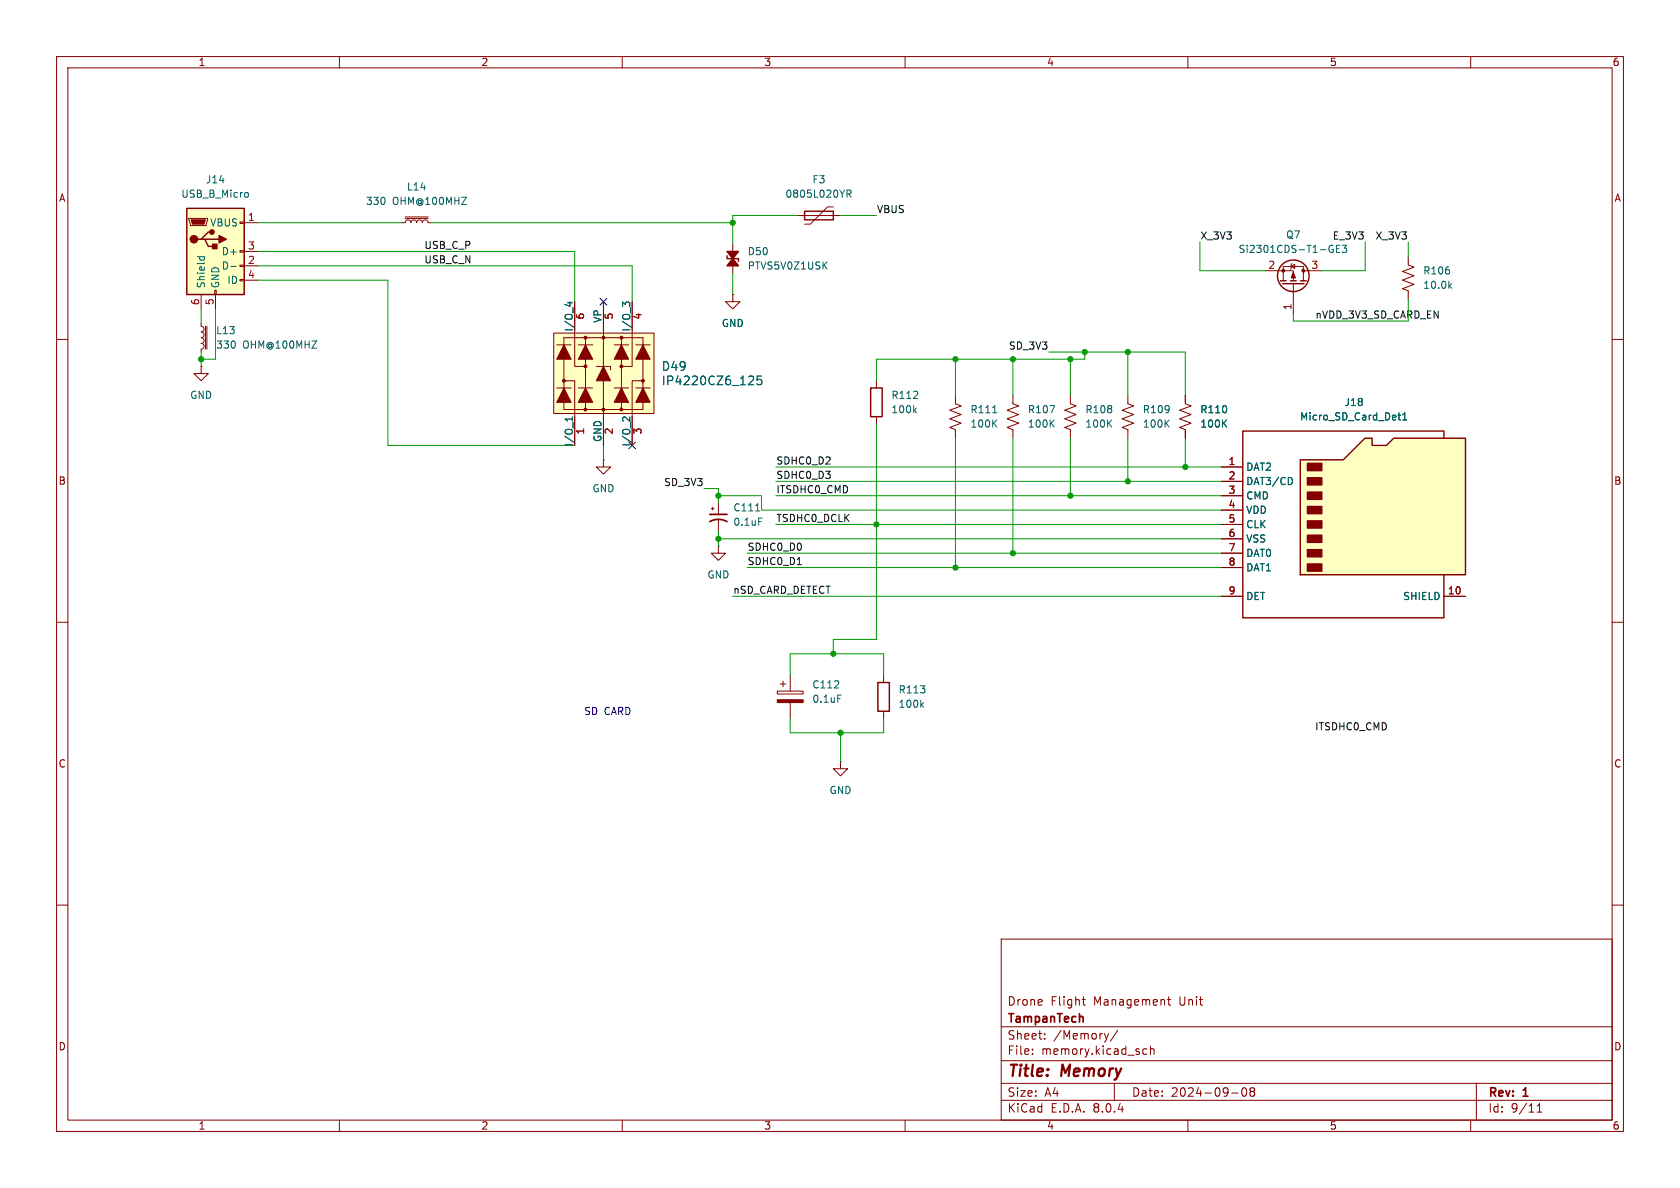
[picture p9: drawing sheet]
<svg xmlns="http://www.w3.org/2000/svg" width="297mm" height="210mm" viewBox="0 0 297 210" stroke-linecap="round" stroke-linejoin="round" font-family="sans-serif">
<g fill="none" stroke="#840000" stroke-width=".18">
<path d="M10 10h277v190h-277zM12 12h273v186h-273zM60 10v2M110 10v2M160 10v2M210 10v2M260 10v2M141 38.1h7.6M147.3 36.6h-1l-3 3h-1.1M10 60h2M129.5 43.2v5.1M285 60h2"/>
<path d="M125.7 89.9h.5M126 89.7v.5M127 88.9v2M127 91.9v2.1M10 110h2M139.7 119.4v2.8M285 110h2M137.4 122.2h4.6v.5h-4.6zM137.9 120.9h1M138.4 120.4v1M139.7 124.2v2.8M10 160h2"/>
<path d="M285 160h2M177 166h108v32h-108zM191.3 176.7h.6M191.5 176.2v1.3l.4 .2M206.4 176.7h.6M206.6 176.2v1.3l.4 .2M60 198v2M110 198v2M160 198v2M177 194.5h108M177 191.5h108M177 187.5h108"/>
<path d="M177 181.5h108M182.5 186.3v.1M182.5 185.5v.1M184.7 183.6v.1M184.7 182.8v.1M196 182.7l-.4 1M197 191.5v3M197.6 182.1l-1.3 2M202 186.1l.3 .3 .4-.1M202.7 185.5l-.4-.1-.3 .3M203.4 185.5l.2-.1 .4 .1v.9M203.4 184.9v1.5"/>
<path d="M210 198v2M217.7 193.2h1.2M219.7 192.4l.2-.1a.81 .81 0 0 1 .6 .6 .81 .81 0 0 1-.3 .8l-.2 .1a.81 .81 0 0 1-.3-1.4zM221.2 192.9l-.2-.2 .2-.4 .5 .1 .1 .2-.3 .3M221.2 192.9l-.2 .3v.3l.2 .3 .5-.1 .1-.2-.1-.4-.2-.2M221.2 192.9h.3M260 198v2M261 191.5v6.5M271.7 196.6h.9M271.7 195.5l.5-.4v1.5"/>
</g>
<path d="M125.5 92.2a3.2 3.2 0 0 1 3 0M125.5 90.9h3M191.4 179.8l.1 .9" fill="none" stroke="#840000" stroke-width=".3"/>
<path d="M149.7 34.3l.6-.1 .2-.2-.1-.3-.7-.1v1.3M150 34.3l.5 .6M145.7 46.8l.5 .8M146.2 46.3l-.7 .7M133.6 90.3h.7M134.1 91.6h.6M148.1 122.9h.6" fill="none" stroke="#006464" stroke-width=".18"/>
<path d="M142.2 37.3h5.1v1.6h-5.1zM128.5 45.2v.5h2.1v.5" fill="none" stroke="#840000" stroke-width=".25"/>
<g fill="#840000" stroke="#840000" stroke-width=".25">
<path d="M129.5 45.7l1.1 1.3h-2.1z"/>
<path d="M128.5 44.5h2.1l-1.1 1.2z"/>
</g>
<path d="M137.4 123.7h4.6v.5h-4.6z" fill="#840000" stroke="#840000" stroke-width=".18"/>
<path d="M33 36.8h10.2v15.3h-10.2z" fill="#ffffc2"/>
<path d="M33 36.8h10.2v15.3h-10.2zM35.6 42.3h.6l.6 1.3h1.3M36.2 42.3h2.5M37.5 41h-.7l-1.2 1.3h-.7M155.2 120.7h2v5h-2z" fill="none" stroke="#840000" stroke-width=".25"/>
<g fill="#840000" stroke="#840000" stroke-width=".25">
<path d="M38.7 41.7l1.3 .6-1.3 .6z"/>
<path d="M37.6 43.2h.8v.7h-.8z"/>
<circle cx="34.3" cy="42.3" r=".63"/>
<circle cx="37.5" cy="41" r=".38"/>
</g>
<g fill="none" stroke="#840000" stroke-width=".18">
<path d="M33.4 38.6h3.3v.3l-.3 1h-2.7zM42.4 39.2h.8v.3h-.8zM43.2 39.4h2.5M35.6 58.7l.3 .1 .2 .4-.2 .3-.3 .2 .4 .2v.5l-.1 .2-.3 .1M35.6 57.2v.5l.3 .1 .2 .4-.2 .3-.3 .2M35.6 52.1v2.5M36.3 57.7v4M36.6 57.7v4M38 51.3h.2v.8h-.2zM38.1 52.1v2.5M42.4 49.4h.8v.3h-.8zM42.4 46.9h.8v.2h-.8z"/>
<path d="M42.4 44.3h.8v.3h-.8zM43.2 47h2.5M43.2 44.5h2.5M43.2 49.5h2.5M129.5 52.1v1.2h1.3l-1.3 1.3-1.2-1.3h1.2M129.5 52.1h.1M35.6 60.7l.3 .1 .2 .4-.2 .4-.3 .1v.5M168.9 69.9v1.5l1 .4-2 .7 2 .8-2 .7 2 .8-2 .8 1 .3v1.6M179.1 69.9v1.5l1 .4-2 .7 2 .8-2 .7 2 .8-2 .8 1 .3v1.6M106.7 81.3v1.3h1.2l-1.2 1.2-1.3-1.2h1.3M106.7 81.3h.1M156.2 119.4v1.3"/>
<path d="M148.6 134.6v1.3h1.3l-1.3 1.3-1.3-1.3h1.3M148.6 134.6h.1M156.2 125.7v1.3"/>
</g>
<path d="M33.8 38.9h2.5l-.2 .7h-2.1z" fill="#840000" stroke="#840000" stroke-width=".18"/>
<g fill="none" stroke="#006464" stroke-width=".18">
<path d="M43.5 34l.3 .1 .1 .2-.1 .4-.3 .2M34.9 45.4h1.2M35.4 45.4l-.1 .4M36.1 45.4v.4M40.8 47.1h1M175.5 73h.7M175.7 74.8l.5 .7M176.2 74.2l-.7 .8M185.6 71.7h.8l-.5 1.3M185.8 74.8l.6 .7M186.4 74.2l-.7 .8M162.9 124.6l.4 .4"/>
<path d="M163.3 124.2l-.5 .5"/>
</g>
<path d="M97.9 58.9h17.7v14.2h-17.7z" fill="#ffffc2"/>
<g fill="none" stroke="#840000" stroke-width=".18">
<path d="M97.9 58.9h17.7v14.2h-17.7zM99.7 59.7h14v12.7h-14zM101.6 53.3v11.5h1.9M103.5 59.7v12.7M106.7 53.3v25.4M109.9 59.7v12.7M111.8 53.3v11.5h-1.9M35.6 64.8v1.2h1.2l-1.2 1.3-1.3-1.3h1.3M35.6 64.8h.1M98.4 68.6h2.6M98.4 61h2.6M99.7 67.3h1.9v11.4"/>
<path d="M102.2 68.6h2.6M102.2 61h2.6M105.4 64.8h2.5v.6M108.6 68.6h2.5M108.6 61h2.5M112.4 68.6h2.5M112.4 61h2.5M113.7 67.3h-1.9v11.4M154.9 67.3v1.3M154.9 73.7v1.2M199.4 69.9v1.5l1 .4-2 .7 2 .8-2 .7 2 .8-2 .8 1 .3v1.6"/>
</g>
<g fill="#840000" stroke="#840000" stroke-width=".18">
<path d="M113.7 68.6l1.2 2.5h-2.5z"/>
<path d="M109.9 68.6l1.2 2.5h-2.5z"/>
<path d="M103.5 68.6l1.3 2.5h-2.6z"/>
<path d="M99.7 68.6l1.3 2.5h-2.6z"/>
<path d="M106.7 64.8l1.2 2.5h-2.5z"/>
<path d="M113.7 61l1.2 2.5h-2.5z"/>
<path d="M103.5 61l1.3 2.5h-2.6z"/>
<path d="M109.9 61l1.2 2.5h-2.5z"/>
<path d="M99.7 61l1.3 2.5h-2.6z"/>
<circle cx="109.9" cy="72.4" r=".25"/>
<circle cx="106.7" cy="72.4" r=".25"/>
<circle cx="103.5" cy="72.4" r=".25"/>
<circle cx="113.7" cy="67.3" r=".25"/>
<circle cx="99.7" cy="67.3" r=".25"/>
<circle cx="109.9" cy="64.8" r=".25"/>
<circle cx="103.5" cy="64.8" r=".25"/>
<circle cx="109.9" cy="59.7" r=".25"/>
<circle cx="106.7" cy="59.7" r=".25"/>
<circle cx="103.5" cy="59.7" r=".25"/>
</g>
<path d="M100.3 53.5h.9M100.8 53.3v.8M111.3 54v-.4l-.2-.2-.4 .1-.1 .3-.5-.4v.8M101.2 73.7v.7M101.2 74.1h-1.3l.4 .3M111.3 73.7v.8l-.9-.8-.3 .1v.5M132.9 66.5l.3 .3v.3l-.9 .9h.9M134.6 66.5h-.7l-.1 .7 .2-.1h.5l.2 .3-.1 .5-.2 .1-.6-.1M161.6 72.5l.4 .5M162 72.1l-.5 .5M206.2 74.8l.5 .7M206.7 74.2l-.7 .8" fill="none" stroke="#006464" stroke-width=".18"/>
<path d="M153.9 68.6h2.1v5.1h-2.1z" fill="none" stroke="#840000" stroke-width=".25"/>
<path d="M229.9 81.3h7.6l3.8-3.8h1.3v1.2h2.5l1.3-1.2h12.7v24.1h-29.2z" fill="#ffffc2"/>
<g fill="#840000" stroke="#840000" stroke-width=".25">
<path d="M231.1 99.7h2.6v1.3h-2.6z"/>
<path d="M231.1 97.2h2.6v1.2h-2.6z"/>
<path d="M231.1 94.6h2.6v1.3h-2.6z"/>
<path d="M231.1 92.1h2.6v1.2h-2.6z"/>
<path d="M231.1 89.5h2.6v1.3h-2.6z"/>
<path d="M231.1 87h2.6v1.3h-2.6z"/>
<path d="M231.1 84.5h2.6v1.2h-2.6z"/>
<path d="M231.1 81.9h2.6v1.3h-2.6z"/>
</g>
<g fill="none" stroke="#840000" stroke-width=".25">
<path d="M226.4 49.6h1M226.7 50.1h3.8M228.1 49.6h1M229.9 49.6h1M255.3 77.5v-1.3h-35.6v33h35.6v-7.6M229.9 81.3h7.6l3.8-3.8h1.3v1.2h2.5l1.3-1.2h12.7v24.1h-29.2z"/>
<circle cx="228.6" cy="48.7" r="2.79"/>
</g>
<g fill="none" stroke="#840000" stroke-width=".18">
<path d="M71.1 39.4h.5l.2-.4 .3-.1 .4 .1 .1 .4 .2-.4 .3-.1 .4 .1 .2 .4 .1-.4 .4-.1 .3 .1 .2 .4 .1-.4 .4-.1 .3 .1 .2 .4h.5M71.6 38.6h4.1M71.6 38.4h4.1M101.6 53.3v5.1M106.7 53.3v5.1M111.8 53.3v5.1M129.5 52.1h.1M223.6 47.9h5v1.7M226.9 49.6v-2.5h3.5v2.5M228.3 47.1l.6-.4v.8zM228.4 46.6l-.1 .1v.8l-.2 .1M228.6 50.1v5.4"/>
<path d="M230.4 47.9h3.3M249 45.3v1.5l1 .4-2.1 .8 2.1 .7-2.1 .8 2.1 .8-2.1 .7 1.1 .4v1.5M101.6 73.7v5M106.7 73.7v5M111.8 73.7v5M189.2 69.9v1.5l1 .4-2 .7 2 .8-2 .7 2 .8-2 .8 1 .3v1.6M209.5 69.9v1.5l1.1 .4-2.1 .7 2.1 .8-2.1 .7 2.1 .8-2.1 .8 1 .3v1.6M127 96.5v1.3h1.3l-1.3 1.3-1.3-1.3h1.3M127 96.5h.1M215.9 82.6h3.8M215.9 85.1h3.8M215.9 87.6h3.8"/>
<path d="M215.9 90.2h3.8M215.9 92.7h3.8M215.9 95.3h3.8M215.9 97.8h3.8M215.9 105.4h3.8M215.9 100.3h3.8M255.3 105.4h3.8"/>
</g>
<g fill="none" stroke="#006464" stroke-width=".18">
<path d="M100.3 53.5h.9M100.8 53.3v.8M111.3 54v-.4l-.2-.2-.4 .1-.1 .3-.5-.4v.8M235.4 43.4h.3M235.5 44.1h.2v.4l-.3 .1M236.3 44h.4M236.9 43.4h-.6v1.2h.6M237.3 43.4h.8l-.4 .4 .3 .2v.5l-.2 .1-.5-.1M256.3 50.5l.3 .5M256.6 50.1l-.5 .5M101.2 73.7v.7M101.2 74.1h-1.3l.4 .3"/>
<path d="M111.3 73.7v.8l-.9-.8-.3 .1v.5M132.9 66.5l.3 .3v.3l-.9 .9h.9M134.6 66.5h-.7l-.1 .7 .2-.1h.5l.2 .3-.1 .5-.2 .1-.6-.1M196 74.8l.5 .7M196.5 74.2l-.7 .8M216.3 74.8l.6 .7M216.9 74.2l-.8 .8M247.1 73.4h.5M247.3 73v1.1l.3 .1M248 74.2h.7M248 73.3l.3-.3v1.2M228.2 84.5l.3 .4-.3 .7"/>
</g>
<g fill="#840000" stroke="#840000" stroke-width=".18">
<path d="M228.6 48.1l.4 1h-.7z"/>
<circle cx="226.9" cy="47.9" r=".25"/>
<circle cx="230.4" cy="47.9" r=".25"/>
</g>
<path d="M140.9 99.8h.8" fill="none" stroke="#0f0f0f" stroke-width=".18"/>
<g fill="none" stroke="#009600" stroke-width=".18">
<path d="M45.7 39.4h25.4M76.2 39.4h53.3M141 38.1h-11.5v5.1M148.6 38.1h6.3M35.6 54.6v2.6M38.1 54.6v8.9h-2.5M45.7 44.5h55.9v8.8M45.7 47h66.1v6.3M45.7 49.5h22.9v29.2h33M129.5 48.3v3.8M212.1 42.8v5.1h11.5M241.3 42.8v5.1h-7.6"/>
<path d="M249 42.8v2.5M249 52.9v3.8h-20.4v-1.2M35.6 62.2v2.6M106.7 78.7v2.6M154.9 74.9v38.1h-7.6v2.6M168.9 63.5v6.4M168.9 77.5v22.8M179.1 63.5v6.4M179.1 77.5v20.3M185.4 62.2h24.1v7.7M189.2 63.5v6.4M189.2 77.5v10.1"/>
<path d="M191.8 62.2v1.3h-36.9v3.8M199.4 62.2v7.7M199.4 77.5v7.6M209.5 77.5v5.1M124.5 86.4h2.5v2.5M127 87.6h7.6v2.6h81.3M127 94v2.5M127 95.3h88.9M132.1 97.8h83.8M137.2 82.6h78.7M137.2 85.1h78.7M137.2 87.6h78.7"/>
<path d="M137.2 92.7h78.7M129.5 105.4h86.4M132.1 100.3h83.8M139.7 119.4v-3.8h16.5v3.8M139.7 127v2.5h16.5v-2.5M148.6 129.5v5.1"/>
</g>
<path d="M106.1 52.7l1.2 1.2M107.3 52.7l-1.2 1.2M111.2 78.1l1.2 1.2M112.4 78.1l-1.2 1.2" fill="none" stroke="#000084" stroke-width=".18"/>
<g fill="#009600" stroke="#009600" stroke-width=".18">
<circle cx="35.6" cy="63.5" r=".46"/>
<circle cx="129.5" cy="39.4" r=".46"/>
<circle cx="191.8" cy="62.2" r=".46"/>
<circle cx="179.1" cy="63.5" r=".46"/>
<circle cx="189.2" cy="63.5" r=".46"/>
<circle cx="189.2" cy="87.6" r=".46"/>
<circle cx="168.9" cy="63.5" r=".46"/>
<circle cx="209.5" cy="82.6" r=".46"/>
<circle cx="199.4" cy="62.2" r=".46"/>
<circle cx="127" cy="95.3" r=".46"/>
<circle cx="127" cy="87.6" r=".46"/>
<circle cx="148.6" cy="129.5" r=".46"/>
<circle cx="147.3" cy="115.6" r=".46"/>
<circle cx="179.1" cy="97.8" r=".46"/>
<circle cx="199.4" cy="85.1" r=".46"/>
<circle cx="154.9" cy="92.7" r=".46"/>
<circle cx="168.9" cy="100.3" r=".46"/>
</g>
<g font-size="2.8" fill="#840000">
<text x="178" y="190.9">Title:</text>
<text x="187.7" y="190.9">Memory</text>
</g>
<g font-size="2.1" fill="#006464">
<text x="116.9" y="65.8">D49</text>
<text x="116.9" y="68.3">IP4220CZ6_125</text>
</g>
<g font-size="2.1" fill="#840000">
<text x="178" y="178">Drone</text>
<text x="185.7" y="178">Flight</text>
<text x="193.4" y="178">Management</text>
<text x="208.6" y="178">Unit</text>
<text x="178" y="184">Sheet:</text>
<text x="178" y="181.2">TampanTech</text>
<text x="186.2" y="184">/Memory/</text>
<text x="178" y="186.7">File:</text>
<text x="184.1" y="186.7">memory.kicad_sch</text>
<text x="178" y="196.9">KiCad</text>
<text x="178" y="194.1">Size:</text>
<text x="184.7" y="194.1">A4</text>
<text x="185.7" y="196.9">E.D.A.</text>
<text x="193.3" y="196.9">8.0.4</text>
<text x="200" y="194.1">Date:</text>
<text x="207" y="194.1">2024-09-08</text>
<text x="263" y="194.3">Rev:</text>
<text x="263" y="196.9">Id:</text>
<text x="267.1" y="196.9">9/11</text>
<text x="269.4" y="194.3">1</text>
</g>
<g font-size="1.8" fill="#840000">
<text x="35" y="11.9">1</text>
<text x="85" y="11.9">2</text>
<text x="135" y="11.9">3</text>
<text x="185" y="11.9">4</text>
<text x="235" y="11.9">5</text>
<text x="285" y="11.9">6</text>
<text x="10.3" y="35.9">A</text>
<text x="285.3" y="35.9">A</text>
<text x="10.3" y="85.9">B</text>
<text x="285.3" y="85.9">B</text>
<text x="10.3" y="135.9">C</text>
<text x="285.3" y="135.9">C</text>
<text x="10.3" y="185.9">D</text>
<text x="285.3" y="185.9">D</text>
<text x="35" y="199.9">1</text>
<text x="85" y="199.9">2</text>
<text x="135" y="199.9">3</text>
<text x="185" y="199.9">4</text>
<text x="235" y="199.9">5</text>
<text x="285" y="199.9">6</text>
</g>
<g font-size="1.8" fill="#006464">
<text x="32" y="35.2">USB_B_Micro</text>
<text x="36.3" y="32.6">J14</text>
<text x="71.8" y="33.9">L14</text>
<text x="138.8" y="35.2">0805L020YR</text>
<text x="143.5" y="32.6">F3</text>
<text x="37.1" y="40.2">VBUS</text>
<text x="64.6" y="36.4">330</text>
<text x="69.4" y="36.4">OHM@100MHZ</text>
<text x="39.1" y="47.9">D-</text>
<text x="39.1" y="45.3">D+</text>
<text x="132.1" y="47.9">PTVS5V0Z1USK</text>
<text x="132.1" y="45.3">D50</text>
<text x="218.9" y="44.9">Si2301CDS-T1-GE3</text>
<text x="227.3" y="42.4">Q7</text>
<text x="36.4" y="51.1" transform="rotate(-90 36.4 51.1)">Shield</text>
<text x="39" y="51.1" transform="rotate(-90 39 51.1)">GND</text>
<text x="40.1" y="50.4">ID</text>
<text x="251.5" y="48.7">R106</text>
<text x="251.5" y="51.3">10.0k</text>
<text x="38.1" y="59.3">L13</text>
<text x="101.3" y="58.7" transform="rotate(-90 101.3 58.7)">I/O_4</text>
<text x="106.4" y="57.2" transform="rotate(-90 106.4 57.2)">VP</text>
<text x="111.5" y="58.7" transform="rotate(-90 111.5 58.7)">I/O_3</text>
<text x="127.5" y="58">GND</text>
<text x="38.1" y="61.8">330</text>
<text x="42.9" y="61.8">OHM@100MHZ</text>
<text x="33.5" y="70.7">GND</text>
<text x="157.5" y="70.7">R112</text>
<text x="237.6" y="72">J18</text>
<text x="157.5" y="73.3">100k</text>
<text x="171.5" y="73.3">R111</text>
<text x="171.5" y="75.8">100K</text>
<text x="181.6" y="73.3">R107</text>
<text x="181.6" y="75.8">100K</text>
<text x="191.8" y="73.3">R108</text>
<text x="191.8" y="75.8">100K</text>
<text x="201.9" y="73.3">R109</text>
<text x="201.9" y="75.8">100K</text>
<text x="212.1" y="73.3">R110</text>
<text x="212.1" y="75.8">100K</text>
<text x="229.7" y="74.5">Micro_SD_Card_Det1</text>
<text x="101.3" y="79" transform="rotate(-90 101.3 79)">I/O_1</text>
<text x="106.4" y="78.2" transform="rotate(-90 106.4 78.2)">GND</text>
<text x="111.5" y="79" transform="rotate(-90 111.5 79)">I/O_2</text>
<text x="220.2" y="83.4">DAT2</text>
<text x="104.6" y="87.2">GND</text>
<text x="220.2" y="86">DAT3/CD</text>
<text x="220.2" y="88.5">CMD</text>
<text x="129.5" y="90.6">C111</text>
<text x="129.5" y="93.1">0.1uF</text>
<text x="220.2" y="91">VDD</text>
<text x="220.2" y="93.6">CLK</text>
<text x="220.2" y="96.1">VSS</text>
<text x="220.2" y="98.7">DAT0</text>
<text x="220.2" y="101.2">DAT1</text>
<text x="125" y="102.5">GND</text>
<text x="220.2" y="106.3">DET</text>
<text x="248" y="106.3">SHIELD</text>
<text x="143.5" y="121.9">C112</text>
<text x="143.5" y="124.4">0.1uF</text>
<text x="158.8" y="122.8">R113</text>
<text x="158.8" y="125.3">100k</text>
<text x="146.6" y="140.6">GND</text>
</g>
<g font-size="1.8" fill="#a90000">
<text x="43.7" y="39.1">1</text>
<text x="43.7" y="46.7">2</text>
<text x="43.7" y="44.2">3</text>
<text x="224.1" y="47.6">2</text>
<text x="231.7" y="47.6">3</text>
<text x="43.7" y="49.3">4</text>
<text x="35.3" y="54" transform="rotate(-90 35.3 54)">6</text>
<text x="37.8" y="54" transform="rotate(-90 37.8 54)">5</text>
<text x="103.6" y="56.6" transform="rotate(-90 103.6 56.6)">6</text>
<text x="108.7" y="56.6" transform="rotate(-90 108.7 56.6)">5</text>
<text x="113.7" y="56.6" transform="rotate(-90 113.7 56.6)">4</text>
<text x="228.4" y="54.9" transform="rotate(-90 228.4 54.9)">1</text>
<text x="103.6" y="76.9" transform="rotate(-90 103.6 76.9)">1</text>
<text x="108.7" y="76.9" transform="rotate(-90 108.7 76.9)">2</text>
<text x="113.7" y="76.9" transform="rotate(-90 113.7 76.9)">3</text>
<text x="217.1" y="82.3">1</text>
<text x="217.1" y="84.8">2</text>
<text x="217.1" y="87.4">3</text>
<text x="217.1" y="89.9">4</text>
<text x="217.1" y="92.5">5</text>
<text x="217.1" y="95">6</text>
<text x="217.1" y="97.5">7</text>
<text x="217.1" y="100.1">8</text>
<text x="217.1" y="105.2">9</text>
<text x="255.9" y="105.2">10</text>
</g>
<g font-size="1.8" fill="#0f0f0f">
<text x="154.9" y="37.8">VBUS</text>
<text x="74.9" y="44.1">USB_C_P</text>
<text x="74.9" y="46.6">USB_C_N</text>
<text x="212.1" y="42.4">X_3V3</text>
<text x="235.5" y="42.4">E_3V3</text>
<text x="243.1" y="42.4">X_3V3</text>
<text x="232.4" y="56.4">nVDD_3V3_SD_CARD_EN</text>
<text x="178.3" y="61.9">SD_3V3</text>
<text x="137.2" y="82.2">SDHC0_D2</text>
<text x="117.3" y="86">SD_3V3</text>
<text x="137.2" y="84.7">SDHC0_D3</text>
<text x="137.2" y="87.3">ITSDHC0_CMD</text>
<text x="137.2" y="92.4">TSDHC0_DCLK</text>
<text x="132.1" y="97.4">SDHC0_D0</text>
<text x="132.1" y="100">SDHC0_D1</text>
<text x="129.5" y="105.1">nSD_CARD_DETECT</text>
<text x="232.4" y="129.2">ITSDHC0_CMD</text>
</g>
<text font-size="1.8" fill="#0000c2" x="103.2" y="126.6">SD CARD</text>
</svg>
